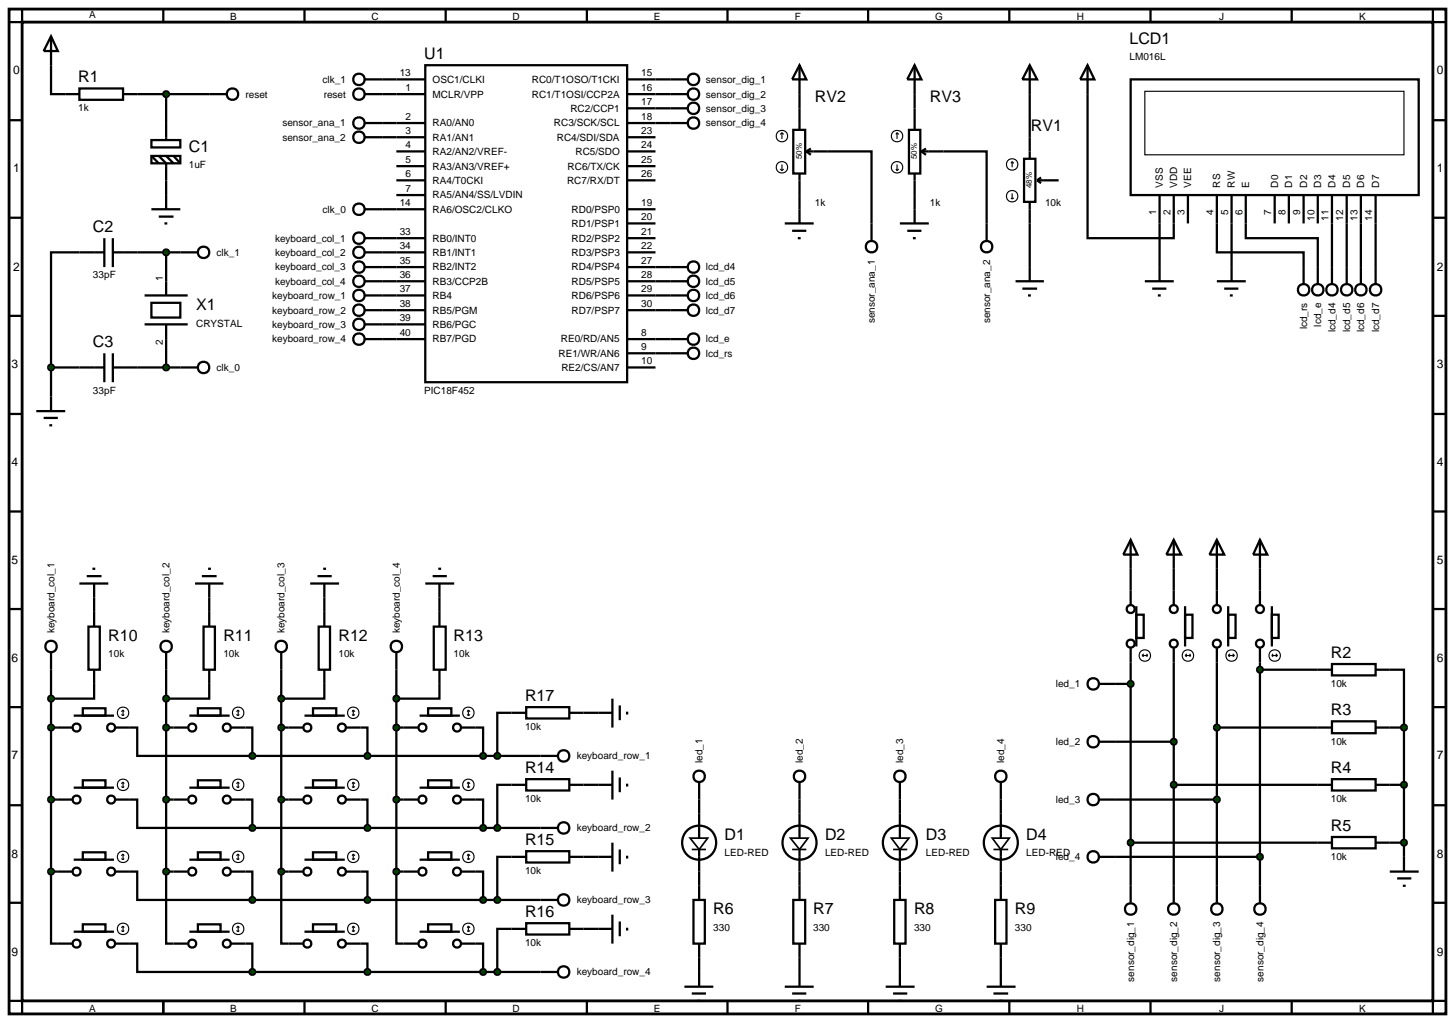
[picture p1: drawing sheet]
<svg xmlns="http://www.w3.org/2000/svg" width="257mm" height="180mm" viewBox="0 0 257 180" stroke-linecap="round" stroke-linejoin="round" font-family="sans-serif">
<path d="M1.6 1.6h253.4v177.2h-253.4zM3.9 3.9h248.8v172.6h-248.8z" fill="none" stroke="#000" stroke-width=".5"/>
<g fill="none" stroke="#000" stroke-width=".4">
<path d="M3.9 1.6v2.3h-2.3M9 6.4v10.2h5M9 6.4l1.2 2.6h-2.5zM14 15.6h7.7v2h-7.7zM21.7 16.6h15.2M28.8 1.6v2.3M29.3 16.6v8.1M53.7 1.6v2.3M67.4 14h7.6M67.4 16.6h7.6M75 11.5h35.6v55.9h-35.6zM78.6 1.6v2.3"/>
<path d="M103.5 1.6v2.3M110.6 14h7.6M110.6 16.6h7.6M110.6 19.1h7.6M128.3 1.6v2.3M141 16.6v2.5M153.1 1.6v2.3M161.3 16.6v2.5M178 1.6v2.3M181.6 16.6v7.6M191.8 16.6v25.4h15.2v-2.6M202.9 1.6v2.3"/>
<path d="M227.8 1.6v2.3M252.7 1.6v2.3h2.3M1.6 21.2h2.3M1.6 38.4h2.3M26.7 24.7h5.1v1.3h-5.1zM26.7 27.5h5.1v1.3h-5.1zM26.7 36.9h5.1M26.7 27.5l1.3 1.3M28 27.5l1.3 1.3v8.1M28 38.2h2.6M29 39.4h.5M29.3 27.5l1.3 1.3"/>
<path d="M30.6 27.5l1.2 1.3M67.4 21.7h7.6M67.4 36.9h7.6M67.4 24.2h7.6M69.9 26.7h5.1M69.9 29.3h5.1M69.9 31.8h5.1M69.9 34.4h5.1M110.6 21.7h7.6M110.6 36.9h5M110.6 24.2h5M110.6 26.7h5"/>
<path d="M110.6 29.3h5M110.6 31.8h5M110.6 39.4h5M141 34.4v2.5M146 26.7h7.7v12.7M161.3 34.4v2.5M166.4 26.7h7.6v12.7M181.6 39.4v7.7M204.5 39.4v7.7M214.6 39.4v5.1h15.3v2.6M217.2 39.4v7.7M219.7 39.4v2.6h12.7v5.1"/>
<path d="M234.9 39.4v7.7M237.5 39.4v7.7M240 39.4v7.7M242.6 39.4v7.7M252.7 21.2h2.3M252.7 38.4h2.3M1.6 55.7h2.3M18.4 44.5h-9.4v20.3M18.4 42v5.1M19.9 44.5h11.9M19.9 42v5.1M25.5 57.2h7.6"/>
<path d="M25.5 52.1h7.6M26.7 53.4h5.1v2.6h-5.1zM29.3 44.5v7.6M29.3 57.2v7.6M67.4 59.8h7.6M67.4 57.2h7.6M67.4 54.7h7.6M67.4 52.1h7.6M67.4 49.6h7.6M67.4 47.1h7.6M67.4 44.5h7.6M67.4 42h7.6"/>
<path d="M110.6 59.8h7.6M110.6 54.7h7.6M110.6 52.1h7.6M110.6 49.6h7.6M110.6 47.1h7.6M110.6 44.5h5M110.6 42h5M252.7 55.7h2.3M1.6 73h2.3M6.4 72.5h5.1M7.7 73.7h2.5M8.7 75h.5"/>
<path d="M9 64.8v7.7M9 64.8h9.4M18.4 62.3v5.1M19.9 64.8h11.9M19.9 62.3v5.1M110.6 64.8h5M110.6 62.3h7.6M252.7 73h2.3M1.6 90.2h2.3M252.7 90.2h2.3M1.6 107.4h2.3M9 118.1v35.6"/>
<path d="M16.6 105.4v2.5M29.3 118.1v35.6M36.9 105.4v2.5M49.6 118.1v35.6M57.2 105.4v2.5M69.9 118.1v35.6M77.5 105.4v2.5M199.4 100.3v3.8M199.4 116.8v39.4M207 100.3v3.8M207 116.8v39.4M214.6 100.3v3.8"/>
<path d="M214.6 116.8v39.4M222.2 100.3v3.8M222.2 116.8v39.4M222.2 118.1h10.2M245.1 118.1h2.5v10.2M252.7 107.4h2.3M1.6 124.7h2.3M9 128.3h1.2M16.6 120.6v2.6h-7.6M22.9 128.3h1.3v5h20.3M29.3 128.3h1.3M36.9 120.6v2.6h-7.6"/>
<path d="M43.3 128.3h1.2v5M44.5 133.3h50.8M49.6 128.3h1.3M57.2 120.6v2.6h-7.6M63.6 128.3h1.2v5M69.9 128.3h1.3M77.5 120.6v2.6h-7.6M83.9 128.3h1.3v5M90.2 125.7h-2.5v7.6M90.2 138.4h-2.5v7.6M102.9 138.4h2.6M102.9 125.7h2.6"/>
<path d="M196.8 130.8h10.2M196.8 120.6h2.6M207 138.4h25.4M214.6 128.3h17.8M245.1 128.3h2.5M245.1 138.4h2.5M247.6 128.3v22.8M252.7 124.7h2.3M1.6 142h2.3M1.6 159.2h2.3M9 153.7v12.7h1.2M9 141h1.2"/>
<path d="M9 153.7h1.2M22.9 141h1.3v5h20.3M22.9 153.7h1.3v5h20.3M29.3 153.7v12.7h1.3M29.3 141h1.3M29.3 153.7h1.3M43.3 141h1.2v5M43.3 153.7h1.2v5M44.5 146h50.8M44.5 158.7h50.8M49.6 153.7v12.7h1.3M49.6 141h1.3"/>
<path d="M49.6 153.7h1.3M63.6 141h1.2v5M63.6 153.7h1.2v5M69.9 153.7v12.7h1.3M69.9 141h1.3M69.9 153.7h1.3M83.9 141h1.3v5M83.9 153.7h1.3v5M90.2 151.1h-2.5v7.6M102.9 151.1h2.6M123.3 141v2.5M123.3 153.7v2.5"/>
<path d="M141 141v2.5M141 153.7v2.5M158.7 141v2.5M158.7 153.7v2.5M176.5 141v2.5M176.5 153.7v2.5M196.8 141h17.8M196.8 151.1h25.4M199.4 148.6h33M245.1 148.6h2.5M252.7 142h2.3M252.7 159.2h2.3"/>
<path d="M1.6 176.5h2.3v2.3M22.9 166.4h1.3v5h20.3M28.8 176.5v2.3M43.3 166.4h1.2v5M44.5 171.4h50.8M53.7 176.5v2.3M63.6 166.4h1.2v5M78.6 176.5v2.3M83.9 166.4h1.3v5M90.2 163.8h-2.5v7.6M102.9 163.8h2.6M103.5 176.5v2.3"/>
<path d="M123.3 168.9v2.5M128.3 176.5v2.3M141 168.9v2.5M153.1 176.5v2.3M158.7 168.9v2.5M176.5 168.9v2.5M178 176.5v2.3M202.9 176.5v2.3M227.8 176.5v2.3M255 176.5h-2.3v2.3"/>
</g>
<path d="M8.6 64.5l.4-.2-.5 .5zM9 64.3l.4 .2 .1 .3zM9 65.3l.5-.5-.1 .3zM8.5 64.8l.5 .5-.3-.1z" fill="#004000" stroke="#000" stroke-width=".4"/>
<path d="M8.5 64.8l.5-.5 .5 .5-.5 .5z" fill="#004000"/>
<g fill="none" stroke="#000" stroke-width=".4">
<path d="M9 115v3.1M29.3 115v3.1M49.6 115v3.1M69.9 115v3.1M10.2 128.3h2.6M13 126.2h7.1M13 138.9h7.1M14.6 124.9h4v1.3h-4zM14.6 137.6h4v1.3h-4zM20.4 128.3h2.5M30.6 128.3h2.5M33.4 126.2h7.1"/>
<path d="M33.4 138.9h7.1M34.9 124.9h4v1.3h-4zM34.9 137.6h4v1.3h-4zM40.7 128.3h2.6M50.9 128.3h2.5M53.7 126.2h7.1M53.7 138.9h7.1M55.2 124.9h4.1v1.3h-4.1zM55.2 137.6h4.1v1.3h-4.1zM61 128.3h2.6M71.2 128.3h2.5M74 126.2h7.1"/>
<path d="M74 138.9h7.1M75.5 124.9h4.1v1.3h-4.1zM75.5 137.6h4.1v1.3h-4.1zM81.4 128.3h2.5M95.3 133.3h3.1M10.2 141h2.6M20.4 141h2.5M30.6 141h2.5M40.7 141h2.6M50.9 141h2.5M61 141h2.6M71.2 141h2.5"/>
<path d="M81.4 141h2.5M95.3 146h3.1M95.3 158.7h3.1M95.3 171.4h3.1"/>
<circle cx="9" cy="114" r="1.01"/>
<circle cx="29.3" cy="114" r="1.01"/>
<circle cx="49.6" cy="114" r="1.01"/>
<circle cx="69.9" cy="114" r="1.01"/>
<circle cx="13.5" cy="128.3" r=".7"/>
<circle cx="19.6" cy="128.3" r=".7"/>
<circle cx="33.9" cy="128.3" r=".7"/>
<circle cx="40" cy="128.3" r=".7"/>
<circle cx="54.2" cy="128.3" r=".7"/>
<circle cx="60.3" cy="128.3" r=".7"/>
<circle cx="74.5" cy="128.3" r=".7"/>
<circle cx="80.6" cy="128.3" r=".7"/>
<circle cx="99.4" cy="133.3" r="1.01"/>
<circle cx="13.5" cy="141" r=".7"/>
<circle cx="19.6" cy="141" r=".7"/>
<circle cx="33.9" cy="141" r=".7"/>
<circle cx="40" cy="141" r=".7"/>
<circle cx="54.2" cy="141" r=".7"/>
<circle cx="60.3" cy="141" r=".7"/>
<circle cx="74.5" cy="141" r=".7"/>
<circle cx="80.6" cy="141" r=".7"/>
<circle cx="99.4" cy="146" r="1.01"/>
<circle cx="99.4" cy="158.7" r="1.01"/>
<circle cx="99.4" cy="171.4" r="1.01"/>
</g>
<g fill="none" stroke="#000" stroke-width=".2">
<path d="M21.4 126l.3 .2M21.4 138.7l.3 .2M21.7 125.2v1M21.7 137.9v1M21.7 125.2l-.3 .3M21.7 125.2l.2 .3M21.7 137.9l-.3 .3M21.7 137.9l.2 .3M21.9 126l-.2 .2M21.9 138.7l-.2 .2M41.7 126l.3 .2M41.7 138.7l.3 .2"/>
<path d="M42 125.2v1M42 137.9v1M42 125.2l-.3 .3M42 125.2l.2 .3M42 137.9l-.3 .3M42 137.9l.2 .3M42.2 126l-.2 .2M42.2 138.7l-.2 .2M62.1 126l.2 .2M62.1 138.7l.2 .2M62.3 125.2v1M62.3 137.9v1"/>
<path d="M62.3 125.2l-.2 .3M62.3 125.2l.3 .3M62.3 137.9l-.2 .3M62.3 137.9l.3 .3M62.6 126l-.3 .2M62.6 138.7l-.3 .2M82.4 126l.2 .2M82.4 138.7l.2 .2M82.6 125.2v1M82.6 137.9v1M82.6 125.2l-.2 .3M82.6 125.2l.3 .3"/>
<path d="M82.6 137.9l-.2 .3M82.6 137.9l.3 .3M82.9 126l-.3 .2M82.9 138.7l-.3 .2"/>
<circle cx="21.7" cy="125.7" r="1.01"/>
<circle cx="21.7" cy="138.4" r="1.01"/>
<circle cx="42" cy="125.7" r="1.01"/>
<circle cx="42" cy="138.4" r="1.01"/>
<circle cx="62.3" cy="125.7" r="1.01"/>
<circle cx="62.3" cy="138.4" r="1.01"/>
<circle cx="82.6" cy="125.7" r="1.01"/>
<circle cx="82.6" cy="138.4" r="1.01"/>
</g>
<g fill="#004000" stroke="#000" stroke-width=".4">
<path d="M84.8 133l.4-.2-.5 .5zM85.2 132.8l.3 .1 .2 .4zM85.7 133.3l-.1 .3-.4 .2zM84.7 133.3l.5 .5-.4-.2z"/>
<path d="M64.5 132.9l.3-.1-.5 .5zM64.8 132.8l.3 .1 .2 .4zM65.3 133.3l-.1 .3-.4 .2zM64.3 133.3l.5 .5-.4-.2z"/>
<path d="M44.1 133l.4-.2-.5 .5zM44.5 132.8l.4 .2 .1 .3zM45 133.3l-.1 .3-.4 .2zM44 133.3l.5 .5-.3-.1z"/>
<path d="M8.6 128l.4-.2-.5 .5zM9 127.8l.4 .2 .1 .3zM9 128.8l.5-.5-.2 .4zM8.5 128.3l.5 .5-.3-.1z"/>
<path d="M29 127.9l.3-.1-.5 .5zM29.3 127.8l.3 .1 .2 .4zM29.3 128.8l.5-.5-.2 .4zM28.8 128.3l.5 .5-.3-.1z"/>
</g>
<g fill="#004000">
<path d="M84.7 133.3l.5-.5 .5 .5-.5 .5z"/>
<path d="M64.8 132.8l.5 .5-.5 .5-.5-.5z"/>
<path d="M44 133.3l.5-.5 .5 .5-.5 .5z"/>
<path d="M8.5 128.3l.5-.5 .5 .5-.5 .5z"/>
<path d="M29.3 127.8l.5 .5-.5 .5-.5-.5z"/>
</g>
<g fill="none" stroke="#000" stroke-width=".4">
<path d="M10.2 166.4h2.6M13 164.3h7.1M14.6 163h4v1.3h-4zM20.4 166.4h2.5M30.6 166.4h2.5M33.4 164.3h7.1M34.9 163h4v1.3h-4zM40.7 166.4h2.6M50.9 166.4h2.5M53.7 164.3h7.1M55.2 163h4.1v1.3h-4.1zM61 166.4h2.6"/>
<path d="M71.2 166.4h2.5M74 164.3h7.1M75.5 163h4.1v1.3h-4.1zM81.4 166.4h2.5"/>
<circle cx="13.5" cy="166.4" r=".7"/>
<circle cx="19.6" cy="166.4" r=".7"/>
<circle cx="33.9" cy="166.4" r=".7"/>
<circle cx="40" cy="166.4" r=".7"/>
<circle cx="54.2" cy="166.4" r=".7"/>
<circle cx="60.3" cy="166.4" r=".7"/>
<circle cx="74.5" cy="166.4" r=".7"/>
<circle cx="80.6" cy="166.4" r=".7"/>
</g>
<g fill="none" stroke="#000" stroke-width=".2">
<path d="M21.4 164.1l.3 .2M21.7 163.3v1M21.7 163.3l-.3 .3M21.7 163.3l.2 .3M21.9 164.1l-.2 .2M41.7 164.1l.3 .2M42 163.3v1M42 163.3l-.3 .3M42 163.3l.2 .3M42.2 164.1l-.2 .2M62.1 164.1l.2 .2M62.3 163.3v1"/>
<path d="M62.3 163.3l-.2 .3M62.3 163.3l.3 .3M62.6 164.1l-.3 .2M82.4 164.1l.2 .2M82.6 163.3v1M82.6 163.3l-.2 .3M82.6 163.3l.3 .3M82.9 164.1l-.3 .2"/>
<circle cx="21.7" cy="163.8" r="1.01"/>
<circle cx="42" cy="163.8" r="1.01"/>
<circle cx="62.3" cy="163.8" r="1.01"/>
<circle cx="82.6" cy="163.8" r="1.01"/>
</g>
<g fill="#004000" stroke="#000" stroke-width=".4">
<path d="M84.8 145.7l.4-.2-.5 .5zM85.2 145.5l.3 .1 .2 .4zM85.7 146l-.1 .3-.4 .2zM84.7 146l.5 .5-.3-.1z"/>
<path d="M64.5 145.6l.3-.1-.5 .5zM64.8 145.5l.3 .1 .2 .4zM65.3 146l-.1 .3-.4 .2zM64.3 146l.5 .5-.4-.2z"/>
<path d="M44.1 145.7l.4-.2-.5 .5zM44.5 145.5l.4 .2 .1 .3zM45 146l-.1 .3-.4 .2zM44 146l.5 .5-.3-.1z"/>
<path d="M84.8 171.1l.4-.2-.5 .5zM85.2 170.9l.3 .1 .2 .4zM85.7 171.4l-.1 .3-.4 .2zM84.7 171.4l.5 .5-.4-.2z"/>
<path d="M64.5 171l.3-.1-.5 .5zM64.8 170.9l.3 .1 .2 .4zM65.3 171.4l-.1 .3-.4 .2zM64.3 171.4l.5 .5-.4-.2z"/>
<path d="M44.1 171.1l.4-.2-.5 .5zM44.5 170.9l.4 .2 .1 .3zM45 171.4l-.1 .3-.4 .2zM44 171.4l.5 .5-.4-.2z"/>
<path d="M8.6 140.7l.4-.2-.5 .5zM9 140.5l.4 .2 .1 .3zM9 141.5l.5-.5-.2 .4zM8.5 141l.5 .5-.3-.1z"/>
<path d="M28.9 140.7l.4-.2-.5 .5zM29.3 140.5l.3 .1 .2 .4zM29.8 141l-.2 .4-.3 .1zM28.8 141l.5 .5-.3-.1z"/>
<path d="M49.3 127.9l.3-.1-.5 .5zM49.6 127.8l.3 .1 .2 .4zM49.6 128.8l.5-.5-.2 .4zM49.1 128.3l.5 .5-.3-.1z"/>
<path d="M49.2 140.7l.4-.2-.5 .5zM49.6 140.5l.3 .1 .2 .4zM49.6 141.5l.5-.5-.2 .4zM49.1 141l.5 .5-.3-.1z"/>
<path d="M69.5 128l.4-.2-.5 .5zM69.9 127.8l.3 .1 .2 .4zM69.9 128.8l.5-.5-.2 .4zM69.4 128.3l.5 .5-.3-.1z"/>
<path d="M69.5 140.7l.4-.2-.5 .5zM69.9 140.5l.4 .2 .1 .3zM69.9 141.5l.5-.5-.2 .4zM69.4 141l.5 .5-.3-.1z"/>
</g>
<g fill="#004000">
<path d="M84.7 146l.5-.5 .5 .5-.5 .5z"/>
<path d="M64.8 145.5l.5 .5-.5 .5-.5-.5z"/>
<path d="M44 146l.5-.5 .5 .5-.5 .5z"/>
<path d="M84.7 171.4l.5-.5 .5 .5-.5 .5z"/>
<path d="M64.8 170.9l.5 .5-.5 .5-.5-.5z"/>
<path d="M44 171.4l.5-.5 .5 .5-.5 .5z"/>
<path d="M8.5 141l.5-.5 .5 .5-.5 .5z"/>
<path d="M28.8 141l.5-.5 .5 .5-.5 .5z"/>
<path d="M49.1 128.3l.5-.5 .5 .5-.5 .5z"/>
<path d="M49.1 141l.5-.5 .5 .5-.5 .5z"/>
<path d="M69.4 128.3l.5-.5 .5 .5-.5 .5z"/>
<path d="M69.4 141l.5-.5 .5 .5-.5 .5z"/>
</g>
<g fill="none" stroke="#000" stroke-width=".4">
<path d="M118.2 14h3M118.2 16.6h3M118.2 19.1h3M181.6 11.5l1.3 2.5h-2.6zM181.6 11.5v5.1M191.8 11.5l1.2 2.5h-2.5zM191.8 11.5v5.1M199.4 14h50.8v20.4h-50.8zM118.2 21.7h3M180.6 28h2v7.6h-2zM181.6 24.2v3.8M181.6 35.6v3.8"/>
<path d="M182.9 31.8l.7 .5M182.9 31.8h3.8M183.6 31.3l-.7 .5M204.5 34.4v5M207 34.4v5M209.5 34.4v5M214.6 34.4v5M217.2 34.4v5M219.7 34.4v5M224.8 34.4v5M227.3 34.4v5M229.9 34.4v5"/>
<path d="M232.4 34.4v5M234.9 34.4v5M237.5 34.4v5M240 34.4v5M242.6 34.4v5M64.3 59.8h3.1M64.3 57.2h3.1M64.3 54.7h3.1M64.3 52.1h3.1M64.3 49.6h3.1M64.3 47.1h3.1M64.3 44.5h3.1"/>
<path d="M64.3 42h3.1M118.2 59.8h3M118.2 54.7h3M118.2 52.1h3M118.2 49.6h3M118.2 47.1h3M179.1 49.6h5M180.3 50.9h2.6M181.3 52.1h.5M181.6 47.1v2.5M201.9 49.6h5.1M203.2 50.9h2.5"/>
<path d="M204.2 52.1h.5M204.5 47.1v2.5M214.6 49.6h5.1M215.9 50.9h2.5M216.9 52.1h.5M217.2 47.1v2.5M229.9 47.1v3M232.4 47.1v3M234.9 47.1v3M237.5 47.1v3M240 47.1v3M242.6 47.1v3"/>
<path d="M118.2 62.3h3M199.4 95.2l1.2 2.6h-2.5zM199.4 95.2v5.1M207 95.2l1.3 2.6h-2.6zM207 95.2v5.1M214.6 95.2l1.3 2.6h-2.6zM214.6 95.2v5.1M222.2 95.2l1.3 2.6h-2.5zM222.2 95.2v5.1M199.4 104.1v2.6M199.4 114.3v2.5M200.4 108.4h1.3v4.1h-1.3z"/>
<path d="M200.4 106.9v7.1M207 104.1v2.6M207 114.3v2.5M209 108.4h1.3v4.1h-1.3zM209 106.9v7.1M214.6 104.1v2.6M214.6 114.3v2.5M216.6 108.4h1.3v4.1h-1.3zM216.6 106.9v7.1M222.2 104.1v2.6M222.2 114.3v2.5M224.3 108.4h1.2v4.1h-1.2z"/>
<path d="M224.3 106.9v7.1M232.4 118.1h2.5M234.9 117.1h7.7v2h-7.7zM242.6 118.1h2.5M123.3 137.9v3.1M141 137.9v3.1M158.7 137.9v3.1M176.5 137.9v3.1M193.8 120.6h3M193.8 130.8h3M232.4 128.3h2.5M232.4 138.4h2.5"/>
<path d="M234.9 127.2h7.7v2.1h-7.7zM234.9 137.4h7.7v2h-7.7zM242.6 128.3h2.5M242.6 138.4h2.5M123.3 143.5v4.3M123.3 149.8v3.9M141 143.5v4.3M141 149.8v3.9M158.7 143.5v4.3M158.7 149.8v3.9M176.5 143.5v4.3M176.5 149.8v3.9"/>
<path d="M193.8 141h3M193.8 151.1h3M232.4 148.6h2.5M234.9 147.6h7.7v2h-7.7zM242.6 148.6h2.5M245.1 153.7h5.1M246.4 154.9h2.5M247.4 156.2h.5M247.6 151.1v2.6M120.7 174h5.1M122 175.2h2.5M123 176.5h.5"/>
<path d="M123.3 171.4v2.6M138.4 174h5.1M139.7 175.2h2.5M140.7 176.5h.5M141 171.4v2.6M156.2 174h5.1M157.5 175.2h2.5M158.5 176.5h.5M158.7 171.4v2.6M174 174h5.1M175.2 175.2h2.6M176.3 176.5h.5"/>
<path d="M176.5 171.4v2.6"/>
<circle cx="122.3" cy="19.1" r="1.01"/>
<circle cx="122.3" cy="14" r="1.01"/>
<circle cx="122.3" cy="16.6" r="1.01"/>
<circle cx="122.3" cy="21.7" r="1.01"/>
<circle cx="63.3" cy="52.1" r="1.01"/>
<circle cx="63.3" cy="54.7" r="1.01"/>
<circle cx="63.3" cy="42" r="1.01"/>
<circle cx="63.3" cy="59.8" r="1.01"/>
<circle cx="63.3" cy="47.1" r="1.01"/>
<circle cx="63.3" cy="49.6" r="1.01"/>
<circle cx="63.3" cy="57.2" r="1.01"/>
<circle cx="63.3" cy="44.5" r="1.01"/>
<circle cx="122.3" cy="49.6" r="1.01"/>
<circle cx="122.3" cy="59.8" r="1.01"/>
<circle cx="122.3" cy="47.1" r="1.01"/>
<circle cx="122.3" cy="54.7" r="1.01"/>
<circle cx="122.3" cy="52.1" r="1.01"/>
<circle cx="229.9" cy="51.1" r="1.01"/>
<circle cx="232.4" cy="51.1" r="1.01"/>
<circle cx="234.9" cy="51.1" r="1.01"/>
<circle cx="237.5" cy="51.1" r="1.01"/>
<circle cx="240" cy="51.1" r="1.01"/>
<circle cx="242.6" cy="51.1" r="1.01"/>
<circle cx="122.3" cy="62.3" r="1.01"/>
<circle cx="199.4" cy="107.4" r=".7"/>
<circle cx="199.4" cy="113.5" r=".7"/>
<circle cx="207" cy="107.4" r=".7"/>
<circle cx="207" cy="113.5" r=".7"/>
<circle cx="214.6" cy="107.4" r=".7"/>
<circle cx="214.6" cy="113.5" r=".7"/>
<circle cx="222.2" cy="107.4" r=".7"/>
<circle cx="222.2" cy="113.5" r=".7"/>
<circle cx="123.3" cy="136.9" r="1.01"/>
<circle cx="141" cy="136.9" r="1.01"/>
<circle cx="158.7" cy="136.9" r="1.01"/>
<circle cx="176.5" cy="136.9" r="1.01"/>
<circle cx="192.8" cy="120.6" r="1.01"/>
<circle cx="192.8" cy="130.8" r="1.01"/>
<circle cx="123.3" cy="148.6" r="3"/>
<circle cx="141" cy="148.6" r="3"/>
<circle cx="158.7" cy="148.6" r="3"/>
<circle cx="176.5" cy="148.6" r="3"/>
<circle cx="192.8" cy="141" r="1.01"/>
<circle cx="192.8" cy="151.1" r="1.01"/>
</g>
<g fill="none" stroke="#000" stroke-width=".2">
<path d="M201.9 16.1h45.7v11.2h-45.7zM178.3 34.9l.2 .2M178.5 28.5l-.2 .3M178.5 28.5l.3 .3M178.5 28.5v1M178.5 34.1v1M178.8 34.9l-.3 .2M201.4 115.6h1M201.4 115.6l.3 .2M201.7 115.3l-.3 .3M202.2 115.3l.2 .3M202.4 115.6l-.2 .2"/>
<path d="M209 115.6h1M209 115.6l.3 .2M209.3 115.3l-.3 .3M209.8 115.3l.2 .3M210 115.6l-.2 .2M216.6 115.6h1.1M216.6 115.6l.3 .2M216.9 115.3l-.3 .3M217.4 115.3l.3 .3M217.7 115.6l-.3 .2M224.3 115.6h1M224.3 115.6l.2 .2"/>
<path d="M224.5 115.3l-.2 .3M225 115.3l.3 .3M225.3 115.6l-.3 .2"/>
<circle cx="178.5" cy="29" r="1.01"/>
<circle cx="178.5" cy="34.6" r="1.01"/>
<circle cx="201.9" cy="115.6" r="1.01"/>
<circle cx="209.5" cy="115.6" r="1.01"/>
<circle cx="217.2" cy="115.6" r="1.01"/>
<circle cx="224.8" cy="115.6" r="1.01"/>
</g>
<path d="M121.7 147.8h3.1l-1.5 2zM122 149.8h2.5M139.4 147.8h3.1l-1.5 2zM139.7 149.8h2.5M157.2 147.8h3.1l-1.6 2zM157.5 149.8h2.5M175 147.8h3l-1.5 2zM175.2 149.8h2.6" fill="none" stroke="#000" stroke-width=".3"/>
<g fill="#004000" stroke="#000" stroke-width=".4">
<path d="M247.2 148.3l.4-.2-.5 .5zM247.6 148.1l.3 .1 .2 .4zM247.6 149.1l.5-.5-.1 .3zM247.1 148.6l.5 .5-.4-.2z"/>
<path d="M247.2 138.1l.4-.2-.5 .5zM247.6 137.9l.4 .2 .1 .3zM247.6 138.9l.5-.5-.2 .4zM247.1 138.4l.5 .5-.4-.2z"/>
<path d="M247.3 127.9l.3-.1-.5 .5zM247.6 127.8l.3 .1 .2 .4zM247.6 128.8l.5-.5-.2 .4zM247.1 128.3l.5 .5-.4-.2z"/>
</g>
<g fill="#004000">
<path d="M247.6 148.1l.5 .5-.5 .5-.5-.5z"/>
<path d="M247.6 137.9l.5 .5-.5 .5-.5-.5z"/>
<path d="M247.6 127.8l.5 .5-.5 .5-.5-.5z"/>
</g>
<g fill="none" stroke="#000" stroke-width=".4">
<path d="M199.4 156.2v3M207 156.2v3M214.6 156.2v3M222.2 156.2v3"/>
<circle cx="199.4" cy="160.3" r="1.01"/>
<circle cx="207" cy="160.3" r="1.01"/>
<circle cx="214.6" cy="160.3" r="1.01"/>
<circle cx="222.2" cy="160.3" r="1.01"/>
</g>
<g fill="#004000" stroke="#000" stroke-width=".4">
<path d="M199 148.3l.4-.2-.5 .5zM199.4 148.1l.3 .1 .2 .4zM199.9 148.6l-.1 .3-.4 .2zM198.9 148.6l.5 .5-.4-.2z"/>
<path d="M206.6 138.1l.4-.2-.5 .5zM207 137.9l.4 .2 .1 .3zM207 138.9l.5-.5-.2 .4zM206.5 138.4l.5 .5-.3-.1z"/>
<path d="M214.3 127.9l.3-.1-.5 .5zM214.6 127.8l.4 .2 .1 .3zM214.6 128.8l.5-.5-.1 .3zM214.1 128.3l.5 .5-.4-.2z"/>
<path d="M221.9 117.7l.3-.1-.5 .5zM222.2 117.6l.4 .2 .1 .3zM222.2 118.6l.5-.5-.2 .4zM221.7 118.1l.5 .5-.4-.2z"/>
<path d="M221.8 150.8l.4-.2-.5 .5zM222.2 150.6l.4 .2 .1 .3zM222.2 151.6l.5-.5-.2 .4zM221.7 151.1l.5 .5-.4-.2z"/>
<path d="M214.2 140.7l.4-.2-.5 .5zM214.6 140.5l.4 .2 .1 .3zM215.1 141l-.1 .3-.4 .2zM214.1 141l.5 .5-.4-.2z"/>
<path d="M206.7 130.4l.3-.1-.5 .5zM207 130.3l.4 .2 .1 .3zM207 131.3l.5-.5-.2 .4zM206.5 130.8l.5 .5-.3-.1z"/>
<path d="M199 120.3l.4-.2-.5 .5zM199.4 120.1l.3 .1 .2 .4zM199.9 120.6l-.1 .3-.4 .2zM198.9 120.6l.5 .5-.4-.2z"/>
</g>
<g fill="#004000">
<path d="M198.9 148.6l.5-.5 .5 .5-.5 .5z"/>
<path d="M206.5 138.4l.5-.5 .5 .5-.5 .5z"/>
<path d="M214.6 127.8l.5 .5-.5 .5-.5-.5z"/>
<path d="M222.2 117.6l.5 .5-.5 .5-.5-.5z"/>
<path d="M222.2 150.6l.5 .5-.5 .5-.5-.5z"/>
<path d="M214.6 140.5l.5 .5-.5 .5-.5-.5z"/>
<path d="M207 130.3l.5 .5-.5 .5-.5-.5z"/>
<path d="M198.9 120.6l.5-.5 .5 .5-.5 .5z"/>
</g>
<g fill="none" stroke="#000" stroke-width=".4">
<path d="M36.9 16.6h3.1M122.3 158.7h2v7.7h-2zM123.3 156.2v2.5M139.9 158.7h2.1v7.7h-2.1zM141 156.2v2.5M157.7 158.7h2v7.7h-2zM158.7 156.2v2.5M175.5 158.7h2v7.7h-2zM176.5 156.2v2.5M123.3 166.4v2.5M141 166.4v2.5M158.7 166.4v2.5"/>
<path d="M176.5 166.4v2.5"/>
<circle cx="41" cy="16.6" r="1.01"/>
</g>
<path d="M28.9 16.3l.4-.2-.5 .5zM29.3 16.1l.3 .1 .2 .4zM29.3 17.1l.5-.5-.2 .4zM28.8 16.6l.5 .5-.4-.2z" fill="#004000" stroke="#000" stroke-width=".4"/>
<path d="M28.8 16.6l.5-.5 .5 .5-.5 .5z" fill="#004000"/>
<g fill="none" stroke="#000" stroke-width=".4">
<path d="M31.8 44.5h3.1M31.8 64.8h3.1"/>
<circle cx="35.9" cy="44.5" r="1.01"/>
<circle cx="35.9" cy="64.8" r="1.01"/>
</g>
<g fill="#004000" stroke="#000" stroke-width=".4">
<path d="M29 44.1l.3-.1-.5 .5zM29.3 44l.3 .1 .2 .4zM29.3 45l.5-.5-.2 .4zM28.8 44.5l.5 .5-.4-.2z"/>
<path d="M28.9 64.5l.4-.2-.5 .5zM29.3 64.3l.3 .1 .2 .4zM29.3 65.3l.5-.5-.2 .4zM28.8 64.8l.5 .5-.4-.2z"/>
</g>
<g fill="#004000">
<path d="M29.3 44l.5 .5-.5 .5-.5-.5z"/>
<path d="M28.8 64.8l.5-.5 .5 .5-.5 .5z"/>
</g>
<g fill="none" stroke="#000" stroke-width=".4">
<path d="M64.3 14h3.1M64.3 16.6h3.1M141 11.5l1.2 2.5h-2.5zM141 11.5v5.1M141 19.1v3.8M161.3 11.5l1.2 2.5h-2.5zM161.3 11.5v5.1M161.3 19.1v3.8M64.3 36.9h3.1M64.3 21.7h3.1M64.3 24.2h3.1M138.4 39.4h5.1"/>
<path d="M139.9 22.9h2.1v7.7h-2.1zM141 30.6v3.8M141 36.9v2.5M142.2 26.7l.8 .6M142.2 26.7h3.8M143 26.2l-.8 .5M153.7 39.4v3.1M158.7 39.4h5.1M160.3 22.9h2v7.7h-2zM161.3 30.6v3.8M161.3 36.9v2.5M162.5 26.7h3.9"/>
<path d="M162.5 26.7l.8 .6M163.3 26.2l-.8 .5M174 39.4v3.1M139.7 40.7h2.5M140.7 42h.5M160 40.7h2.5M161 42h.5M15.6 110.5h2v7.6h-2zM16.6 107.9v2.6M16.6 118.1v2.5M35.9 110.5h2v7.6h-2zM36.9 107.9v2.6"/>
<path d="M36.9 118.1v2.5M56.2 110.5h2v7.6h-2zM57.2 107.9v2.6M57.2 118.1v2.5M76.5 110.5h2.1v7.6h-2.1zM77.5 107.9v2.6M77.5 118.1v2.5"/>
<circle cx="63.3" cy="14" r="1.01"/>
<circle cx="63.3" cy="16.6" r="1.01"/>
<circle cx="63.3" cy="21.7" r="1.01"/>
<circle cx="63.3" cy="36.9" r="1.01"/>
<circle cx="63.3" cy="24.2" r="1.01"/>
<circle cx="153.7" cy="43.5" r="1.01"/>
<circle cx="174" cy="43.5" r="1.01"/>
</g>
<g fill="none" stroke="#000" stroke-width=".2">
<path d="M137.6 29.8l.3 .3M137.9 23.4l-.3 .3M137.9 23.4l.3 .3M137.9 23.4v1.1M137.9 29v1.1M138.2 29.8l-.3 .3M158 29.8l.2 .3M158.2 23.4l-.2 .3M158.2 23.4l.3 .3M158.2 23.4v1.1M158.2 29v1.1M158.5 29.8l-.3 .3"/>
<circle cx="137.9" cy="24" r="1.01"/>
<circle cx="137.9" cy="29.5" r="1.01"/>
<circle cx="158.2" cy="24" r="1.01"/>
<circle cx="158.2" cy="29.5" r="1.01"/>
</g>
<g fill="#004000" stroke="#000" stroke-width=".4">
<path d="M8.6 122.9l.4-.2-.5 .5zM9 122.7l.4 .2 .1 .3zM9.5 123.2l-.1 .3-.4 .2zM8.5 123.2l.5 .5-.3-.1z"/>
<path d="M29 122.8l.3-.1-.5 .5zM29.3 122.7l.3 .1 .2 .4zM29.8 123.2l-.2 .4-.3 .1zM28.8 123.2l.5 .5-.4-.2z"/>
</g>
<g fill="#004000">
<path d="M8.5 123.2l.5-.5 .5 .5-.5 .5z"/>
<path d="M29.3 122.7l.5 .5-.5 .5-.5-.5z"/>
</g>
<path d="M90.2 138.4h2.6M90.2 125.7h2.6M92.8 137.4h7.6v2h-7.6zM92.8 124.7h7.6v2h-7.6zM100.4 138.4h2.5M100.4 125.7h2.5M90.2 151.1h2.6M92.8 150.1h7.6v2h-7.6zM100.4 151.1h2.5M90.2 163.8h2.6M92.8 162.8h7.6v2h-7.6zM100.4 163.8h2.5" fill="none" stroke="#000" stroke-width=".4"/>
<g fill="#004000" stroke="#000" stroke-width=".4">
<path d="M87.3 133l.4-.2-.5 .5zM87.7 132.8l.3 .1 .2 .4zM87.7 133.8l.5-.5-.1 .3zM87.2 133.3l.5 .5-.4-.2z"/>
<path d="M87.3 145.7l.4-.2-.5 .5zM87.7 145.5l.3 .1 .2 .4zM88.2 146l-.1 .3-.4 .2zM87.2 146l.5 .5-.4-.2z"/>
<path d="M87.3 171.1l.4-.2-.5 .5zM87.7 170.9l.3 .1 .2 .4zM88.2 171.4l-.1 .3-.4 .2zM87.2 171.4l.5 .5-.4-.2z"/>
</g>
<g fill="#004000">
<path d="M87.2 133.3l.5-.5 .5 .5-.5 .5z"/>
<path d="M87.2 146l.5-.5 .5 .5-.5 .5z"/>
<path d="M87.2 171.4l.5-.5 .5 .5-.5 .5z"/>
</g>
<g fill="none" stroke="#000" stroke-width=".4">
<path d="M14 102.9h5.1M15.3 101.6h2.6M16.3 100.3h.5M16.6 102.9v2.5M34.4 102.9h5M35.6 101.6h2.6M36.7 100.3h.5M36.9 102.9v2.5M54.7 102.9h5.1M56 101.6h2.5M57 100.3h.5M57.2 102.9v2.5"/>
<path d="M75 102.9h5.1M76.3 101.6h2.5M77.3 100.3h.5M77.5 102.9v2.5M105.5 125.7h2.5M105.5 138.4h2.5M108 123.2v5.1M108 135.9v5.1M109.3 124.4v2.6M109.3 137.1v2.6M110.6 125.5v.5M110.6 138.2v.5"/>
<path d="M10.2 153.7h2.6M13 151.6h7.1M14.6 150.3h4v1.3h-4zM20.4 153.7h2.5M30.6 153.7h2.5M33.4 151.6h7.1M34.9 150.3h4v1.3h-4zM40.7 153.7h2.6M50.9 153.7h2.5M53.7 151.6h7.1M55.2 150.3h4.1v1.3h-4.1zM61 153.7h2.6"/>
<path d="M71.2 153.7h2.5M74 151.6h7.1M75.5 150.3h4.1v1.3h-4.1zM81.4 153.7h2.5M105.5 151.1h2.5M108 148.6v5.1M109.3 149.8v2.6M110.6 150.9v.5M105.5 163.8h2.5M108 161.3v5.1M109.3 162.5v2.6M110.6 163.6v.5"/>
<circle cx="13.5" cy="153.7" r=".7"/>
<circle cx="19.6" cy="153.7" r=".7"/>
<circle cx="33.9" cy="153.7" r=".7"/>
<circle cx="40" cy="153.7" r=".7"/>
<circle cx="54.2" cy="153.7" r=".7"/>
<circle cx="60.3" cy="153.7" r=".7"/>
<circle cx="74.5" cy="153.7" r=".7"/>
<circle cx="80.6" cy="153.7" r=".7"/>
</g>
<g fill="none" stroke="#000" stroke-width=".2">
<path d="M21.4 151.4l.3 .2M21.7 150.6v1M21.7 150.6l-.3 .3M21.7 150.6l.2 .3M21.9 151.4l-.2 .2M41.7 151.4l.3 .2M42 150.6v1M42 150.6l-.3 .3M42 150.6l.2 .3M42.2 151.4l-.2 .2M62.1 151.4l.2 .2M62.3 150.6v1"/>
<path d="M62.3 150.6l-.2 .3M62.3 150.6l.3 .3M62.6 151.4l-.3 .2M82.4 151.4l.2 .2M82.6 150.6v1M82.6 150.6l-.2 .3M82.6 150.6l.3 .3M82.9 151.4l-.3 .2"/>
<circle cx="21.7" cy="151.1" r="1.01"/>
<circle cx="42" cy="151.1" r="1.01"/>
<circle cx="62.3" cy="151.1" r="1.01"/>
<circle cx="82.6" cy="151.1" r="1.01"/>
</g>
<g fill="#004000" stroke="#000" stroke-width=".4">
<path d="M84.8 158.4l.4-.2-.5 .5zM85.2 158.2l.3 .1 .2 .4zM85.7 158.7l-.1 .3-.4 .2zM84.7 158.7l.5 .5-.4-.2z"/>
<path d="M64.5 158.3l.3-.1-.5 .5zM64.8 158.2l.3 .1 .2 .4zM65.3 158.7l-.1 .3-.4 .2zM64.3 158.7l.5 .5-.4-.2z"/>
<path d="M44.1 158.4l.4-.2-.5 .5zM44.5 158.2l.3 .1 .2 .4zM45 158.7l-.1 .3-.4 .2zM44 158.7l.5 .5-.4-.2z"/>
<path d="M69.5 153.4l.4-.2-.5 .5zM69.9 153.2l.4 .2 .1 .3zM69.9 154.2l.5-.5-.2 .4zM69.4 153.7l.5 .5-.3-.1z"/>
<path d="M49.2 153.4l.4-.2-.5 .5zM49.6 153.2l.3 .1 .2 .4zM49.6 154.2l.5-.5-.2 .4zM49.1 153.7l.5 .5-.3-.1z"/>
<path d="M28.9 153.4l.4-.2-.5 .5zM29.3 153.2l.3 .1 .2 .4zM29.8 153.7l-.2 .4-.3 .1zM28.8 153.7l.5 .5-.3-.1z"/>
<path d="M8.6 153.4l.4-.2-.5 .5zM9 153.2l.4 .2 .1 .3zM9 154.2l.5-.5-.2 .4zM8.5 153.7l.5 .5-.3-.1z"/>
<path d="M87.3 158.4l.4-.2-.5 .5zM87.7 158.2l.3 .1 .2 .4zM88.2 158.7l-.1 .3-.4 .2zM87.2 158.7l.5 .5-.4-.2z"/>
<path d="M49.3 122.8l.3-.1-.5 .5zM49.6 122.7l.3 .1 .2 .4zM50.1 123.2l-.1 .3-.4 .2zM49.1 123.2l.5 .5-.4-.2z"/>
<path d="M69.5 122.9l.4-.2-.5 .5zM69.9 122.7l.3 .1 .2 .4zM70.4 123.2l-.1 .3-.4 .2zM69.4 123.2l.5 .5-.3-.1z"/>
</g>
<g fill="#004000">
<path d="M84.7 158.7l.5-.5 .5 .5-.5 .5z"/>
<path d="M64.8 158.2l.5 .5-.5 .5-.5-.5z"/>
<path d="M44 158.7l.5-.5 .5 .5-.5 .5z"/>
<path d="M69.4 153.7l.5-.5 .5 .5-.5 .5z"/>
<path d="M49.1 153.7l.5-.5 .5 .5-.5 .5z"/>
<path d="M28.8 153.7l.5-.5 .5 .5-.5 .5z"/>
<path d="M8.5 153.7l.5-.5 .5 .5-.5 .5z"/>
<path d="M87.2 158.7l.5-.5 .5 .5-.5 .5z"/>
<path d="M49.1 123.2l.5-.5 .5 .5-.5 .5z"/>
<path d="M69.4 123.2l.5-.5 .5 .5-.5 .5z"/>
</g>
<g font-size="2.8">
<text x="74.8" y="10.4">U1</text>
<text x="199.2" y="7.8">LCD1</text>
<text x="13.8" y="14.5">R1</text>
<text x="143.7" y="18">RV2</text>
<text x="164" y="18">RV3</text>
<text x="181.8" y="23.1">RV1</text>
<text x="33.3" y="26.8">C1</text>
<text x="16.4" y="40.9">C2</text>
<text x="34.6" y="54.7">X1</text>
<text x="16.4" y="61.2">C3</text>
<text x="19.1" y="113.1">R10</text>
<text x="39.4" y="113.1">R11</text>
<text x="59.7" y="113.1">R12</text>
<text x="80" y="113.1">R13</text>
<text x="234.7" y="116">R2</text>
<text x="92.6" y="123.6">R17</text>
<text x="234.7" y="126.1">R3</text>
<text x="92.6" y="136.3">R14</text>
<text x="234.7" y="136.3">R4</text>
<text x="92.6" y="149">R15</text>
<text x="127.8" y="148.1">D1</text>
<text x="145.5" y="148.1">D2</text>
<text x="163.3" y="148.1">D3</text>
<text x="181" y="148.1">D4</text>
<text x="234.7" y="146.5">R5</text>
<text x="92.6" y="161.7">R16</text>
<text x="125.8" y="161.3">R6</text>
<text x="143.4" y="161.3">R7</text>
<text x="161.2" y="161.3">R8</text>
<text x="179" y="161.3">R9</text>
</g>
<g font-size="2.1">
<text x="2.3" y="13.1">0</text>
<text x="253.4" y="13.1">0</text>
<text x="2.3" y="30.4">1</text>
<text x="253.4" y="30.4">1</text>
<text x="2.3" y="47.7">2</text>
<text x="253.4" y="47.7">2</text>
<text x="2" y="64.9">3</text>
<text x="253.4" y="64.9">3</text>
<text x="2" y="82.2">4</text>
<text x="253.4" y="82.2">4</text>
<text x="2" y="99.4">5</text>
<text x="253.4" y="99.4">5</text>
<text x="2" y="116.7">6</text>
<text x="253.4" y="116.7">6</text>
<text x="2" y="133.9">7</text>
<text x="253.4" y="133.9">7</text>
<text x="2" y="151.2">8</text>
<text x="253.4" y="151.2">8</text>
<text x="2" y="168.5">9</text>
<text x="253.4" y="168.5">9</text>
</g>
<g font-size="1.8">
<text x="15.7" y="3.2">A</text>
<text x="40.6" y="3.5">B</text>
<text x="65.5" y="3.5">C</text>
<text x="90.4" y="3.5">D</text>
<text x="115.3" y="3.5">E</text>
<text x="140.2" y="3.5">F</text>
<text x="164.9" y="3.5">G</text>
<text x="189.9" y="3.5">H</text>
<text x="215" y="3.5">J</text>
<text x="239.7" y="3.5">K</text>
<text x="199.2" y="10.6">LM016L</text>
<text x="43.3" y="17.2">reset</text>
<text x="56.9" y="14.6">clk_1</text>
<text x="57.1" y="17.2">reset</text>
<text x="70.5" y="13.4">13</text>
<text x="71.5" y="16">1</text>
<text x="76.3" y="17.2">MCLR/VPP</text>
<text x="76.3" y="14.6">OSC1/CLKI</text>
<text x="93.8" y="14.6">RC0/T1OSO/T1CKI</text>
<text x="93.8" y="17.2">RC1/T1OSI/CCP2A</text>
<text x="113.1" y="13.4">15</text>
<text x="113.1" y="16">16</text>
<text x="124.5" y="14.6">sensor_dig_1</text>
<text x="124.5" y="17.2">sensor_dig_2</text>
<text x="13.8" y="19.6">1k</text>
<text x="49.8" y="22.3">sensor_ana_1</text>
<text x="71.5" y="21.1">2</text>
<text x="71.5" y="23.6">3</text>
<text x="76.3" y="22.3">RA0/AN0</text>
<text x="97.7" y="22.3">RC3/SCK/SCL</text>
<text x="100.6" y="19.7">RC2/CCP1</text>
<text x="113.1" y="18.5">17</text>
<text x="113.1" y="21.1">18</text>
<text x="113.1" y="23.6">23</text>
<text x="124.5" y="19.7">sensor_dig_3</text>
<text x="124.5" y="22.3">sensor_dig_4</text>
<text x="33.3" y="29.6">1uF</text>
<text x="49.8" y="24.8">sensor_ana_2</text>
<text x="71.5" y="26.1">4</text>
<text x="71.5" y="28.7">5</text>
<text x="76.3" y="24.8">RA1/AN1</text>
<text x="76.3" y="27.3">RA2/AN2/VREF-</text>
<text x="76.3" y="29.9">RA3/AN3/VREF+</text>
<text x="98.2" y="24.8">RC4/SDI/SDA</text>
<text x="100.1" y="29.9">RC6/TX/CK</text>
<text x="101.5" y="27.3">RC5/SDO</text>
<text x="113.1" y="26.1">24</text>
<text x="113.1" y="28.7">25</text>
<text x="71.5" y="31.2">6</text>
<text x="71.5" y="33.8">7</text>
<text x="76.3" y="32.4">RA4/T0CKI</text>
<text x="76.3" y="35">RA5/AN4/SS/LVDIN</text>
<text x="100" y="32.4">RC7/RX/DT</text>
<text x="113.1" y="31.2">26</text>
<text x="205.1" y="33.1" transform="rotate(-90 205.1 33.1)">VSS</text>
<text x="207.6" y="33.1" transform="rotate(-90 207.6 33.1)">VDD</text>
<text x="210.1" y="33.1" transform="rotate(-90 210.1 33.1)">VEE</text>
<text x="215.2" y="33.1" transform="rotate(-90 215.2 33.1)">RS</text>
<text x="217.8" y="33.1" transform="rotate(-90 217.8 33.1)">RW</text>
<text x="220.3" y="33.1" transform="rotate(-90 220.3 33.1)">E</text>
<text x="225.4" y="33.1" transform="rotate(-90 225.4 33.1)">D0</text>
<text x="227.9" y="33.1" transform="rotate(-90 227.9 33.1)">D1</text>
<text x="230.5" y="33.1" transform="rotate(-90 230.5 33.1)">D2</text>
<text x="233" y="33.1" transform="rotate(-90 233 33.1)">D3</text>
<text x="235.5" y="33.1" transform="rotate(-90 235.5 33.1)">D4</text>
<text x="238.1" y="33.1" transform="rotate(-90 238.1 33.1)">D5</text>
<text x="240.6" y="33.1" transform="rotate(-90 240.6 33.1)">D6</text>
<text x="243.2" y="33.1" transform="rotate(-90 243.2 33.1)">D7</text>
<text x="56.9" y="37.5">clk_0</text>
<text x="70.5" y="36.3">14</text>
<text x="70.5" y="41.4">33</text>
<text x="76.3" y="37.5">RA6/OSC2/CLKO</text>
<text x="100.8" y="37.5">RD0/PSP0</text>
<text x="100.8" y="40">RD1/PSP1</text>
<text x="113.1" y="36.3">19</text>
<text x="113.1" y="38.8">20</text>
<text x="113.1" y="41.4">21</text>
<text x="143.7" y="36.4">1k</text>
<text x="164" y="36.4">1k</text>
<text x="184.3" y="36.4">10k</text>
<text x="203.9" y="37.9" transform="rotate(-90 203.9 37.9)">1</text>
<text x="206.4" y="37.9" transform="rotate(-90 206.4 37.9)">2</text>
<text x="208.9" y="37.9" transform="rotate(-90 208.9 37.9)">3</text>
<text x="214" y="37.9" transform="rotate(-90 214 37.9)">4</text>
<text x="216.6" y="37.9" transform="rotate(-90 216.6 37.9)">5</text>
<text x="219.1" y="37.9" transform="rotate(-90 219.1 37.9)">6</text>
<text x="224.2" y="37.9" transform="rotate(-90 224.2 37.9)">7</text>
<text x="226.7" y="37.9" transform="rotate(-90 226.7 37.9)">8</text>
<text x="229.3" y="37.9" transform="rotate(-90 229.3 37.9)">9</text>
<text x="231.8" y="38.9" transform="rotate(-90 231.8 38.9)">10</text>
<text x="234.3" y="38.9" transform="rotate(-90 234.3 38.9)">11</text>
<text x="236.9" y="38.9" transform="rotate(-90 236.9 38.9)">12</text>
<text x="239.4" y="38.9" transform="rotate(-90 239.4 38.9)">13</text>
<text x="242" y="38.9" transform="rotate(-90 242 38.9)">14</text>
<text x="38.2" y="45.1">clk_1</text>
<text x="48.5" y="47.7">keyboard_col_3</text>
<text x="48.5" y="45.1">keyboard_col_2</text>
<text x="48.5" y="42.6">keyboard_col_1</text>
<text x="70.5" y="43.9">34</text>
<text x="70.5" y="46.5">35</text>
<text x="76.3" y="42.6">RB0/INT0</text>
<text x="76.3" y="45.1">RB1/INT1</text>
<text x="76.3" y="47.7">RB2/INT2</text>
<text x="100.8" y="42.6">RD2/PSP2</text>
<text x="100.8" y="45.1">RD3/PSP3</text>
<text x="100.8" y="47.7">RD4/PSP4</text>
<text x="113.1" y="43.9">22</text>
<text x="113.1" y="46.5">27</text>
<text x="124.5" y="47.7">lcd_d4</text>
<text x="16.4" y="49.1">33pF</text>
<text x="28.7" y="49.6" transform="rotate(-90 28.7 49.6)">1</text>
<text x="48" y="52.7">keyboard_row_1</text>
<text x="48.5" y="50.2">keyboard_col_4</text>
<text x="70.5" y="49">36</text>
<text x="70.5" y="51.5">37</text>
<text x="76.3" y="50.2">RB3/CCP2B</text>
<text x="76.3" y="52.7">RB4</text>
<text x="100.8" y="50.2">RD5/PSP5</text>
<text x="100.8" y="52.7">RD6/PSP6</text>
<text x="113.1" y="49">28</text>
<text x="113.1" y="51.5">29</text>
<text x="124.5" y="50.2">lcd_d5</text>
<text x="124.5" y="52.7">lcd_d6</text>
<text x="34.6" y="57.6">CRYSTAL</text>
<text x="48" y="57.8">keyboard_row_3</text>
<text x="48" y="55.3">keyboard_row_2</text>
<text x="70.5" y="54.1">38</text>
<text x="70.5" y="56.6">39</text>
<text x="70.5" y="59.2">40</text>
<text x="76.3" y="55.3">RB5/PGM</text>
<text x="76.3" y="57.8">RB6/PGC</text>
<text x="100.8" y="55.3">RD7/PSP7</text>
<text x="113.1" y="59.2">8</text>
<text x="113.1" y="54.1">30</text>
<text x="124.5" y="55.3">lcd_d7</text>
<text x="154.3" y="57" transform="rotate(-90 154.3 57)">sensor_ana_1</text>
<text x="174.6" y="57" transform="rotate(-90 174.6 57)">sensor_ana_2</text>
<text x="230.5" y="58.1" transform="rotate(-90 230.5 58.1)">lcd_rs</text>
<text x="233" y="57.6" transform="rotate(-90 233 57.6)">lcd_e</text>
<text x="235.5" y="58.6" transform="rotate(-90 235.5 58.6)">lcd_d4</text>
<text x="238.1" y="58.6" transform="rotate(-90 238.1 58.6)">lcd_d5</text>
<text x="240.6" y="58.6" transform="rotate(-90 240.6 58.6)">lcd_d6</text>
<text x="243.2" y="58.6" transform="rotate(-90 243.2 58.6)">lcd_d7</text>
<text x="28.7" y="60.8" transform="rotate(-90 28.7 60.8)">2</text>
<text x="38.2" y="65.4">clk_0</text>
<text x="48" y="60.4">keyboard_row_4</text>
<text x="76.3" y="60.4">RB7/PGD</text>
<text x="98.5" y="62.9">RE1/WR/AN6</text>
<text x="98.9" y="60.4">RE0/RD/AN5</text>
<text x="99" y="65.4">RE2/CS/AN7</text>
<text x="113.1" y="61.7">9</text>
<text x="113.1" y="64.2">10</text>
<text x="124.5" y="62.9">lcd_rs</text>
<text x="124.5" y="60.4">lcd_e</text>
<text x="16.4" y="69.4">33pF</text>
<text x="74.8" y="69.4">PIC18F452</text>
<text x="9.6" y="111.7" transform="rotate(-90 9.6 111.7)">keyboard_col_1</text>
<text x="29.9" y="111.7" transform="rotate(-90 29.9 111.7)">keyboard_col_2</text>
<text x="50.2" y="111.7" transform="rotate(-90 50.2 111.7)">keyboard_col_3</text>
<text x="70.5" y="111.7" transform="rotate(-90 70.5 111.7)">keyboard_col_4</text>
<text x="19.1" y="115.9">10k</text>
<text x="39.4" y="115.9">10k</text>
<text x="59.7" y="115.9">10k</text>
<text x="80" y="115.9">10k</text>
<text x="186.2" y="121.2">led_1</text>
<text x="234.7" y="121.1">10k</text>
<text x="92.6" y="128.7">10k</text>
<text x="186.2" y="131.4">led_2</text>
<text x="234.7" y="131.3">10k</text>
<text x="101.7" y="133.9">keyboard_row_1</text>
<text x="123.9" y="134.6" transform="rotate(-90 123.9 134.6)">led_1</text>
<text x="141.6" y="134.6" transform="rotate(-90 141.6 134.6)">led_2</text>
<text x="159.3" y="134.6" transform="rotate(-90 159.3 134.6)">led_3</text>
<text x="177.1" y="134.6" transform="rotate(-90 177.1 134.6)">led_4</text>
<text x="92.6" y="141.4">10k</text>
<text x="186.2" y="141.6">led_3</text>
<text x="234.7" y="141.4">10k</text>
<text x="101.7" y="146.6">keyboard_row_2</text>
<text x="92.6" y="154.1">10k</text>
<text x="127.8" y="150.9">LED-RED</text>
<text x="145.5" y="150.9">LED-RED</text>
<text x="163.3" y="150.9">LED-RED</text>
<text x="181" y="150.9">LED-RED</text>
<text x="186.2" y="151.7">led_4</text>
<text x="234.7" y="151.6">10k</text>
<text x="101.7" y="159.3">keyboard_row_3</text>
<text x="92.6" y="166.8">10k</text>
<text x="125.8" y="164.1">330</text>
<text x="143.4" y="164.1">330</text>
<text x="161.2" y="164.1">330</text>
<text x="179" y="164.1">330</text>
<text x="101.7" y="172">keyboard_row_4</text>
<text x="200" y="173.1" transform="rotate(-90 200 173.1)">sensor_dig_1</text>
<text x="207.6" y="173.1" transform="rotate(-90 207.6 173.1)">sensor_dig_2</text>
<text x="215.2" y="173.1" transform="rotate(-90 215.2 173.1)">sensor_dig_3</text>
<text x="222.8" y="173.1" transform="rotate(-90 222.8 173.1)">sensor_dig_4</text>
<text x="15.7" y="178.4">A</text>
<text x="40.6" y="178.4">B</text>
<text x="65.5" y="178.4">C</text>
<text x="90.4" y="178.4">D</text>
<text x="115.3" y="178.4">E</text>
<text x="140.2" y="178.4">F</text>
<text x="164.9" y="178.4">G</text>
<text x="189.9" y="178.4">H</text>
<text x="215" y="178.4">J</text>
<text x="239.7" y="178.4">K</text>
</g>
<g font-size="1.4">
<text x="141.4" y="28.1" transform="rotate(-90 141.4 28.1)">50%</text>
<text x="161.7" y="28.1" transform="rotate(-90 161.7 28.1)">50%</text>
<text x="182" y="33.2" transform="rotate(-90 182 33.2)">48%</text>
</g>
</svg>
